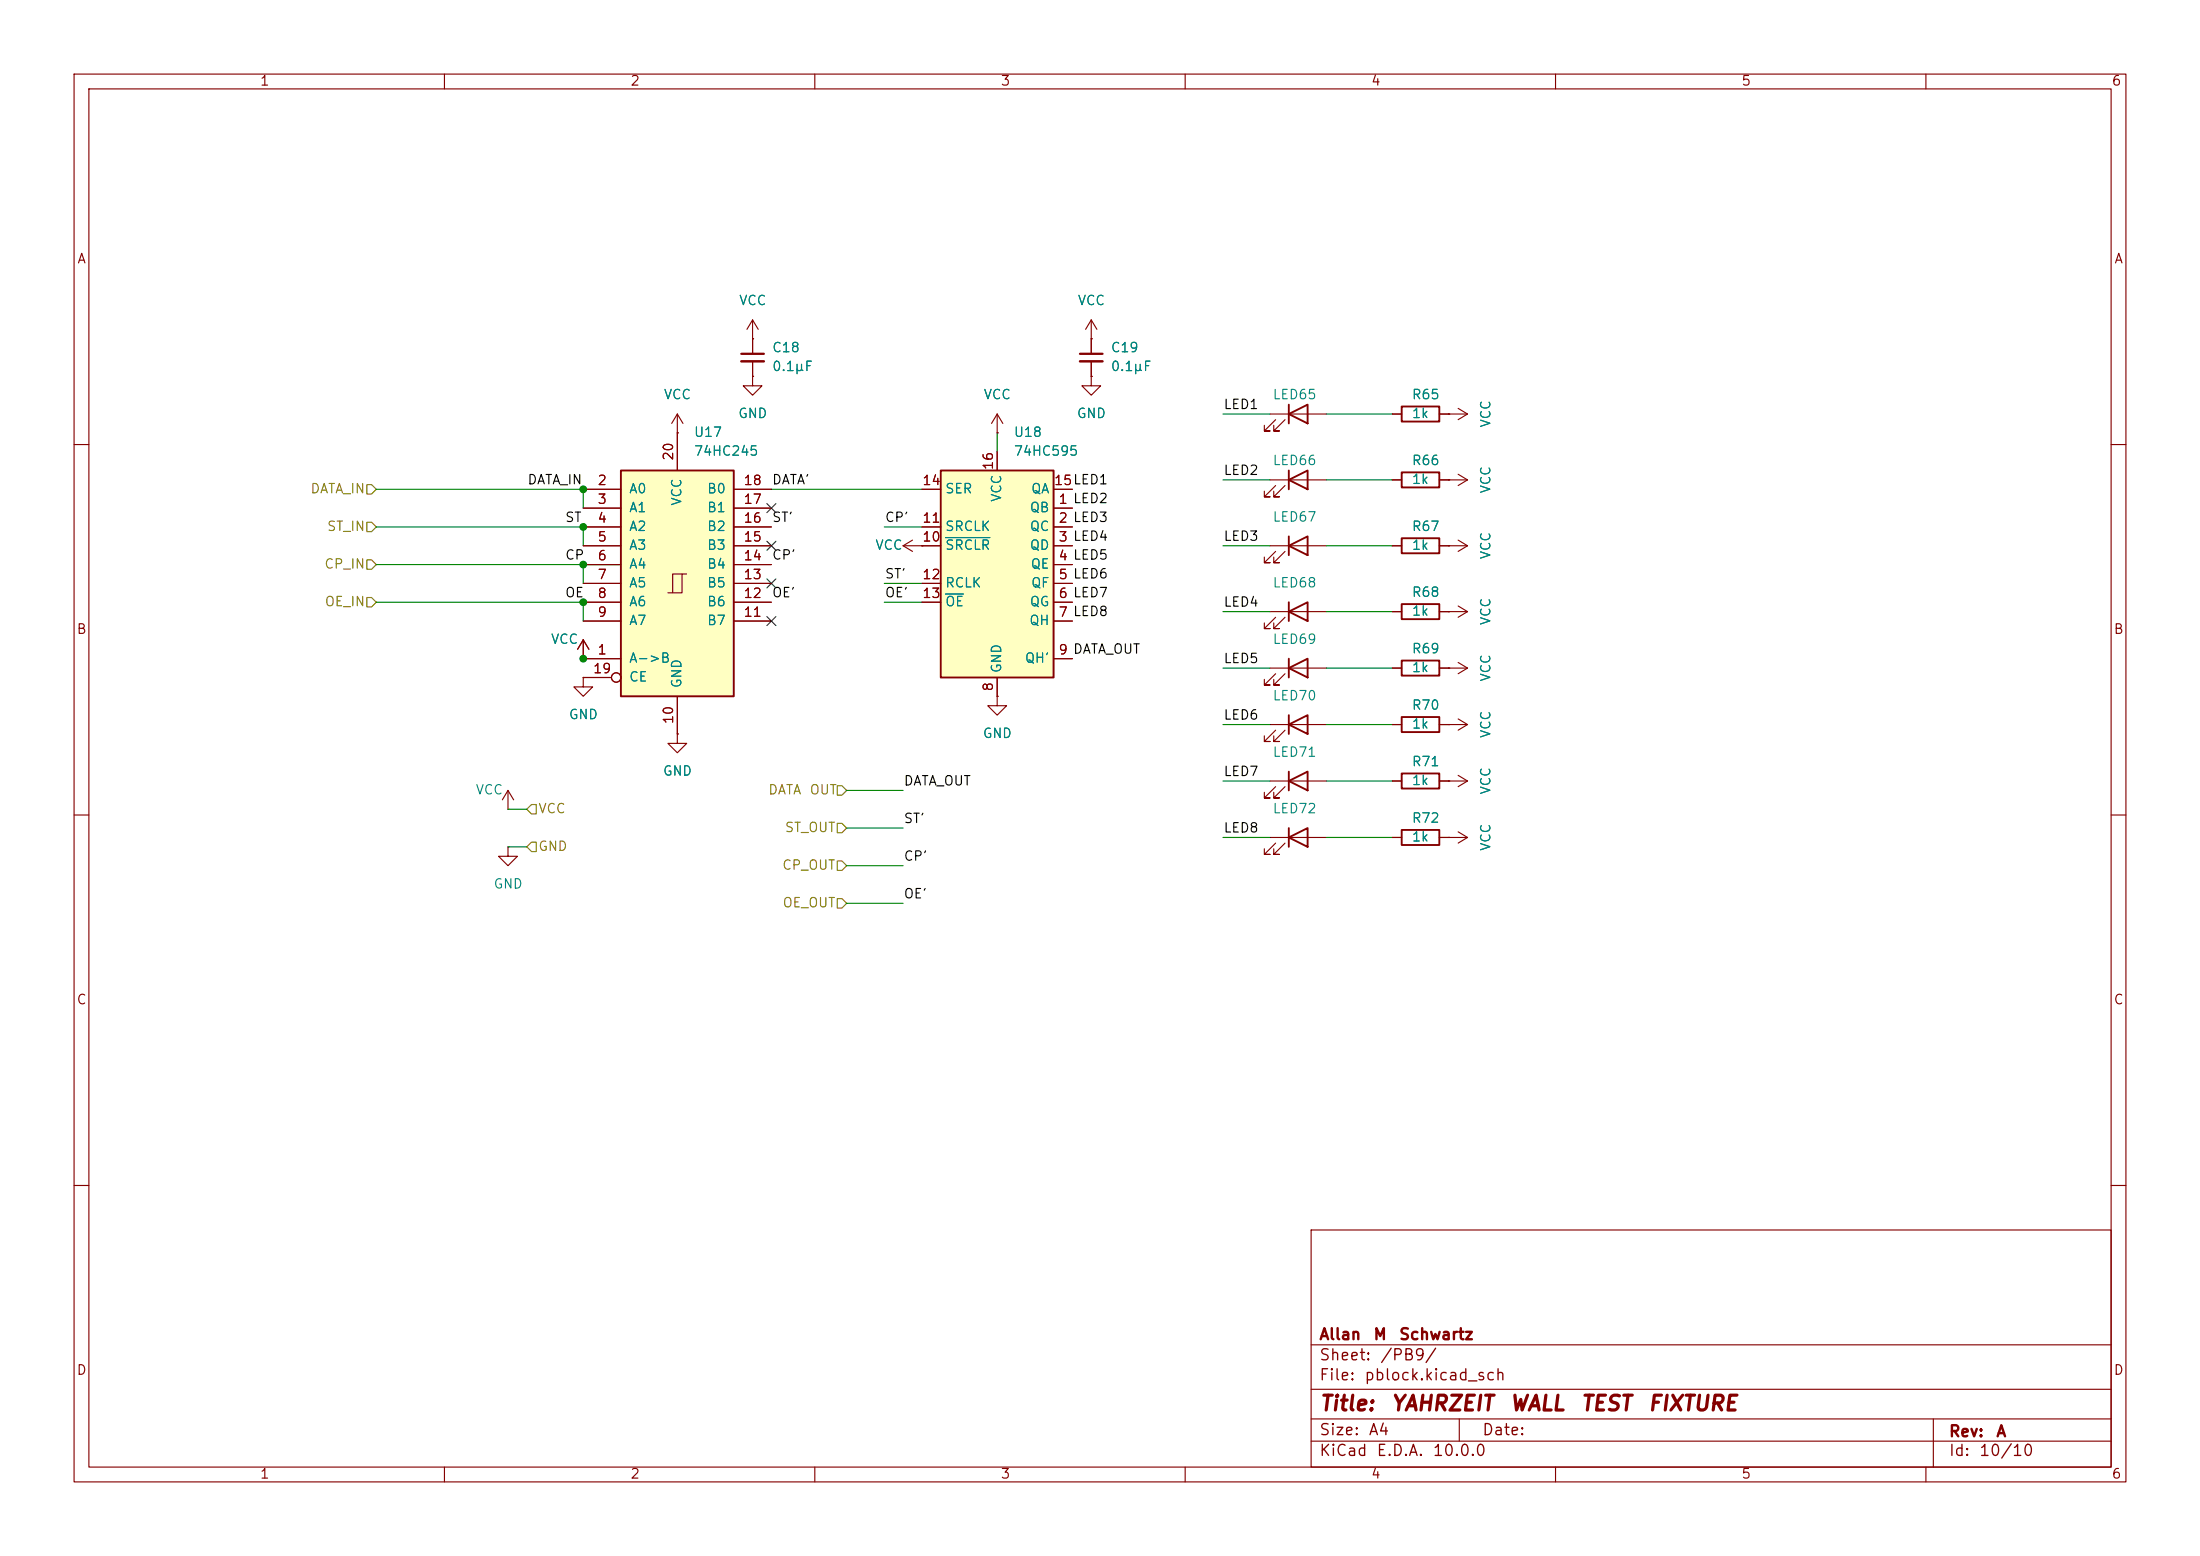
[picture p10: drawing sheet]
<svg xmlns="http://www.w3.org/2000/svg" width="297mm" height="210mm" viewBox="0 0 297 210" stroke-linecap="round" stroke-linejoin="round" font-family="sans-serif">
<g fill="none" stroke="#840000" stroke-width=".15">
<path d="M10 10h277v190h-277zM12 12h273v186h-273zM60 10v2M110 10v2M160 10v2M210 10v2M260 10v2M91.4 58.4h.1M91.4 55.9l-.7 1.3M91.4 55.9l.8 1.3M91.4 55.9v2.5M101.6 45.7h.1"/>
<path d="M101.6 50.8v1.3h1.3l-1.3 1.2-1.3-1.2h1.3M101.6 50.8h.1M101.6 43.2l-.8 1.3M101.6 43.2l.8 1.3M101.6 43.2v4.6M101.6 48.8v2M10 60h2M121.9 73.7h2.6M121.9 73.7l1.3 .7M123.2 72.9l-1.3 .8M124.5 73.7h.1M188 64.8h1.2"/>
<path d="M188 73.7h1.2M194.3 64.8h1.3M194.3 73.7h1.3M285 60h2M91.4 99.1v1.2h1.3l-1.3 1.3-1.2-1.3h1.2M91.4 99.1h.1M171.4 97.8h7.7M171.4 82.6h7.7M171.4 90.2h7.7M172.2 83.3l-1.5 1.5h.7h-.7v-.7M172.2 90.9l-1.5 1.6h.7h-.7v-.8M172.2 98.6l-1.5 1.5h.7h-.7v-.8"/>
<path d="M173.5 83.3l-1.5 1.5h.7h-.7v-.7M173.5 90.9l-1.5 1.6h.7h-.7v-.8M173.5 98.6l-1.5 1.5h.7h-.7v-.8M188 97.8h1.2M188 90.2h1.2M194.3 97.8h3.8M194.3 90.2h3.8M195.6 82.6h.1M195.6 90.2h.1M195.6 97.8h.1M195.6 82.6h2.5M196.8 81.8l1.3 .8"/>
<path d="M196.8 89.4l1.3 .8M196.8 97l1.3 .8M198.1 82.6l-1.3 .7M198.1 90.2l-1.3 .7M198.1 97.8l-1.3 .8M10 110h2M68.6 114.3v1.3h1.2l-1.2 1.2-1.3-1.2h1.3M68.6 114.3h.1M68.6 109.2h.1M68.6 106.7l-.8 1.3M68.6 106.7l.7 1.3M68.6 106.7v2.5"/>
<path d="M171.4 105.4h7.7M171.4 113h7.7M172.2 106.2l-1.5 1.5h.7h-.7v-.8M172.2 113.8l-1.5 1.5h.7h-.7v-.7M173.5 106.2l-1.5 1.5h.7h-.7v-.8M173.5 113.8l-1.5 1.5h.7h-.7v-.7M188 105.4h1.2M188 113h1.2M194.3 105.4h3.8M194.3 113h3.8M195.6 105.4h.1M195.6 113h.1"/>
<path d="M196.8 104.6l1.3 .8M196.8 112.3l1.3 .7M198.1 105.4l-1.3 .8M198.1 113l-1.3 .8M285 110h2M10 160h2M177 166h108v32h-108zM285 160h2M60 198v2M110 198v2M160 198v2M177 194.5h108"/>
<path d="M177 191.5h108M177 187.5h108M177 181.5h108M197 191.5v3M210 198v2M260 198v2M261 191.5v6.5"/>
</g>
<g fill="none" stroke="#840000" stroke-width=".25">
<path d="M189.2 63.8h5.1v2h-5.1zM189.2 72.6h5.1v2.1h-5.1zM174 82.6l2.5-1.3v2.5zM174 90.2l2.5-1.3v2.5zM174 97.8l2.5-1.3v2.6zM174 81.3v2.5M174 88.9v2.5M174 96.5v2.6M189.2 96.8h5.1v2h-5.1zM189.2 89.2h5.1v2h-5.1zM174 105.4l2.5-1.3v2.6zM174 113l2.5-1.2v2.5z"/>
<path d="M174 104.1v2.6M174 111.8v2.5M189.2 112h5.1v2h-5.1zM189.2 104.4h5.1v2h-5.1z"/>
</g>
<path d="M100.1 47.8h3" fill="none" stroke="#840000" stroke-width=".3"/>
<path d="M100.1 48.8h3" fill="none" stroke="#840000" stroke-width=".33"/>
<path d="M83.8 63.5h15.3v30.5h-15.3z" fill="#ffffc2"/>
<g fill="none" stroke="#840000" stroke-width=".15">
<path d="M91.4 58.4v5.1M134.6 58.4h.1M134.6 55.9l-.7 1.3M134.6 55.9l.8 1.3M134.6 55.9v2.5M78.7 66h5.1M78.7 68.6h5.1M78.7 71.1h5.1M78.7 73.7h5.1M78.7 76.2h5.1M78.7 78.7h5.1M92.1 77.5h-1.3v2.5"/>
<path d="M92.7 77.5h-.6v2.5h-1.9M99.1 66h5M99.1 68.6h5M99.1 71.1h5M99.1 73.7h5M99.1 76.2h5M99.1 78.7h5M78.7 88.9h.1M78.7 91.4v1.3h1.3l-1.3 1.3-1.2-1.3h1.2M78.7 91.4h.1M78.7 88.9h5.1M78.7 81.3h5.1"/>
<path d="M78.7 83.8h5.1M78.7 91.4h3.8M78.7 86.4l-.7 1.2M78.7 86.4l.8 1.2M78.7 86.4v2.5M91.4 94v5.1M99.1 81.3h5M99.1 83.8h5M134.6 94v1.3h1.3l-1.3 1.2-1.3-1.2h1.3M134.6 94h.1"/>
<circle cx="83.2" cy="91.4" r=".63"/>
</g>
<path d="M83.8 63.5h15.3v30.5h-15.3z" fill="none" stroke="#840000" stroke-width=".25"/>
<path d="M127 63.5h15.2v27.9h-15.2z" fill="#ffffc2"/>
<path d="M174 55.9l2.5-1.3v2.6zM174 54.6v2.6M189.2 54.9h5.1v2h-5.1zM127 63.5h15.2v27.9h-15.2zM174 64.8l2.5-1.3v2.5zM174 73.7l2.5-1.3v2.5zM174 63.5v2.5M174 72.4v2.5M189.2 81.5h5.1v2.1h-5.1z" fill="none" stroke="#840000" stroke-width=".25"/>
<g fill="none" stroke="#840000" stroke-width=".15">
<path d="M91.4 58.4h.1M91.4 58.4v5.1M101.6 45.7h.1M101.6 50.8h.1M101.6 45.7v2.1M101.6 48.8v2M134.6 58.4h.1M147.3 45.7h.1M147.3 50.8v1.3h1.3l-1.3 1.2-1.3-1.2h1.3M147.3 50.8h.1M147.3 43.2l-.7 1.3M147.3 43.2l.8 1.3"/>
<path d="M147.3 43.2v4.6M147.3 48.8v2M171.4 55.9h7.7M172.2 56.6l-1.5 1.6h.7h-.7v-.8M173.5 56.6l-1.5 1.6h.7h-.7v-.8M188 55.9h1.2M194.3 55.9h3.8M195.6 55.9h.1M196.8 55.1l1.3 .8M198.1 55.9l-1.3 .7M78.7 68.6h5.1M78.7 71.1h5.1"/>
<path d="M78.7 73.7h5.1M78.7 76.2h5.1M78.7 78.7h5.1M78.7 66h5.1M99.1 68.6h5M99.1 71.1h5M99.1 73.7h5M99.1 76.2h5M99.1 78.7h5M99.1 66h5M124.5 73.7h.1M124.5 71.1h2.5"/>
<path d="M124.5 73.7h2.5M124.5 78.7h2.5M124.5 66h2.5M134.6 61v2.5M142.2 68.6h2.6M142.2 71.1h2.6M142.2 73.7h2.6M142.2 76.2h2.6M142.2 78.7h2.6M142.2 66h2.6M171.4 73.7h7.7M171.4 64.8h7.7"/>
<path d="M172.2 65.5l-1.5 1.6h.7h-.7v-.8M172.2 74.4l-1.5 1.5h.7h-.7v-.7M173.5 65.5l-1.5 1.6h.7h-.7v-.8M173.5 74.4l-1.5 1.5h.7h-.7v-.7M188 73.7h1.2M188 64.8h1.2M194.3 73.7h3.8M194.3 64.8h3.8M195.6 73.7h.1M195.6 64.8h.1M196.8 72.9l1.3 .8M196.8 64l1.3 .8"/>
<path d="M198.1 73.7l-1.3 .7M198.1 64.8l-1.3 .7M78.7 88.9h.1M78.7 91.4h.1M78.7 81.3h5.1M78.7 83.8h5.1M78.7 88.9h5.1M78.7 86.4l-.7 1.2M78.7 86.4l.8 1.2M78.7 86.4v2.5M78.7 91.4h3.8M91.4 99.1h.1"/>
<path d="M91.4 94v5.1M99.1 81.3h5M99.1 83.8h5M124.5 81.3h2.5M134.6 94h.1M134.6 91.4v2.6M142.2 81.3h2.6M142.2 83.8h2.6M142.2 88.9h2.6M188 82.6h1.2M188 90.2h1.2M188 97.8h1.2"/>
<path d="M194.3 82.6h1.3M194.3 90.2h1.3M194.3 97.8h1.3M195.6 97.8h.1M195.6 90.2h.1M195.6 82.6h.1M188 105.4h1.2M188 113h1.2M194.3 105.4h1.3M194.3 113h1.3M195.6 113h.1M195.6 105.4h.1"/>
<circle cx="83.2" cy="91.4" r=".63"/>
</g>
<path d="M127.6 72.6h6M127.6 80.2h2.5" fill="none" stroke="#008484" stroke-width=".15"/>
<path d="M145.8 47.8h3" fill="none" stroke="#840000" stroke-width=".3"/>
<path d="M145.8 48.8h3" fill="none" stroke="#840000" stroke-width=".33"/>
<path d="M49.5 70.5h.7l.6 .6-.6 .7h-.7zM49.5 75.6h.7l.6 .6-.6 .6h-.7zM49.5 65.4h.7l.6 .6-.6 .7h-.7zM49.5 80.6h.7l.6 .7-.6 .6h-.7zM71.8 108.6h.6v1.3h-.6l-.7-.7zM71.8 113.7h.6v1.2h-.6l-.7-.6zM113 116.2h.7l.6 .6-.6 .7h-.7zM113 111.1h.7l.6 .7-.6 .6h-.7zM113 106h.7l.6 .7-.6 .6h-.7zM113 121.3h.7l.6 .6-.6 .7h-.7z" fill="none" stroke="#848400" stroke-width=".15"/>
<g fill="none" stroke="#008400" stroke-width=".15">
<path d="M134.6 58.4v2.6M165.1 55.9h6.3M179.1 55.9h8.9M50.8 71.1h27.9v2.6M50.8 76.2h33M50.8 66h27.9v2.6M78.7 76.2v2.5M104.1 66h20.4M119.4 71.1h5.1M119.4 78.7h5.1M165.1 64.8h6.3M165.1 73.7h6.3"/>
<path d="M179.1 64.8h8.9M179.1 73.7h8.9M50.8 81.3h27.9v2.5M119.4 81.3h5.1M165.1 82.6h6.3M165.1 97.8h6.3M165.1 90.2h6.3M179.1 82.6h8.9M179.1 97.8h8.9M179.1 90.2h8.9M68.6 114.3h2.5M68.6 109.2h2.5"/>
<path d="M114.3 116.8h7.6M114.3 111.8h7.6M114.3 106.7h7.6M165.1 105.4h6.3M165.1 113h6.3M179.1 105.4h8.9M179.1 113h8.9M114.3 121.9h7.6"/>
</g>
<path d="M103.5 73.1l1.2 1.2M103.5 68l1.2 1.2M103.5 78.1l1.2 1.2M104.7 73.1l-1.2 1.2M104.7 68l-1.2 1.2M104.7 78.1l-1.2 1.2M103.5 83.2l1.2 1.2M104.7 83.2l-1.2 1.2" fill="none" stroke="#000084" stroke-width=".15"/>
<g fill="#008400" stroke="#008400" stroke-width=".14">
<circle cx="78.7" cy="88.9" r=".46"/>
<circle cx="78.7" cy="81.3" r=".46"/>
<circle cx="78.7" cy="71.1" r=".46"/>
<circle cx="78.7" cy="66" r=".46"/>
<circle cx="78.7" cy="76.2" r=".46"/>
</g>
<g font-size="2" fill="#840000">
<text x="178" y="190.9">Title:</text>
<text x="187.7" y="190.9">YAHRZEIT</text>
<text x="203.7" y="190.9">WALL</text>
<text x="213.3" y="190.9">TEST</text>
<text x="222.3" y="190.9">FIXTURE</text>
</g>
<g font-size="1.5" fill="#840000">
<text x="178" y="184">Sheet:</text>
<text x="178" y="181.2">Allan</text>
<text x="185.3" y="181.2">M</text>
<text x="186.2" y="184">/PB9/</text>
<text x="188.8" y="181.2">Schwartz</text>
<text x="178" y="186.7">File:</text>
<text x="184.1" y="186.7">pblock.kicad_sch</text>
<text x="178" y="196.9">KiCad</text>
<text x="178" y="194.1">Size:</text>
<text x="184.7" y="194.1">A4</text>
<text x="185.7" y="196.9">E.D.A.</text>
<text x="193.3" y="196.9">10.0.0</text>
<text x="200" y="194.1">Date:</text>
<text x="263" y="194.3">Rev:</text>
<text x="263" y="196.9">Id:</text>
<text x="267.1" y="196.9">10/10</text>
<text x="269.4" y="194.3">A</text>
</g>
<g font-size="1.3" fill="#840000">
<text x="35" y="11.9">1</text>
<text x="85" y="11.9">2</text>
<text x="135" y="11.9">3</text>
<text x="185" y="11.9">4</text>
<text x="235" y="11.9">5</text>
<text x="285" y="11.9">6</text>
<text x="10.3" y="35.9">A</text>
<text x="285.3" y="35.9">A</text>
<text x="80.6" y="65.8">2</text>
<text x="91.2" y="62.3" transform="rotate(-90 91.2 62.3)">20</text>
<text x="100.3" y="65.8">18</text>
<text x="124.4" y="65.8">14</text>
<text x="134.4" y="63.5" transform="rotate(-90 134.4 63.5)">16</text>
<text x="142.2" y="65.8">15LED1</text>
<text x="142.2" y="65.8">15</text>
<text x="80.6" y="68.3">3</text>
<text x="80.6" y="70.9">4</text>
<text x="100.3" y="70.9">16</text>
<text x="100.3" y="68.3">17</text>
<text x="124.4" y="70.9">11</text>
<text x="142.8" y="68.3">1 LED2</text>
<text x="142.8" y="70.9">2 LED3</text>
<text x="142.8" y="68.3">1</text>
<text x="142.8" y="70.9">2</text>
<text x="80.6" y="73.4">5</text>
<text x="80.6" y="75.9">6</text>
<text x="100.3" y="75.9">14</text>
<text x="100.3" y="73.4">15</text>
<text x="124.4" y="73.4">10</text>
<text x="142.8" y="73.4">3 LED4</text>
<text x="142.8" y="75.9">4 LED5</text>
<text x="142.8" y="73.4">3</text>
<text x="142.8" y="75.9">4</text>
<text x="80.6" y="78.5">7</text>
<text x="80.6" y="81">8</text>
<text x="80.6" y="83.6">9</text>
<text x="100.3" y="83.6">11</text>
<text x="100.3" y="81">12</text>
<text x="100.3" y="78.5">13</text>
<text x="124.4" y="78.5">12</text>
<text x="124.4" y="81">13</text>
<text x="142.8" y="78.5">5 LED6</text>
<text x="142.8" y="81">6 LED7</text>
<text x="142.8" y="83.6">7 LED8</text>
<text x="142.8" y="78.5">5</text>
<text x="142.8" y="81">6</text>
<text x="142.8" y="83.6">7</text>
<text x="10.3" y="85.9">B</text>
<text x="80.6" y="88.6">1</text>
<text x="142.8" y="88.6">9 DATA_OUT</text>
<text x="142.8" y="88.6">9</text>
<text x="285.3" y="85.9">B</text>
<text x="80" y="91.2">19</text>
<text x="134.4" y="93.4" transform="rotate(-90 134.4 93.4)">8</text>
<text x="91.2" y="97.8" transform="rotate(-90 91.2 97.8)">10</text>
<text x="10.3" y="135.9">C</text>
<text x="285.3" y="135.9">C</text>
<text x="10.3" y="185.9">D</text>
<text x="285.3" y="185.9">D</text>
<text x="35" y="199.9">1</text>
<text x="85" y="199.9">2</text>
<text x="135" y="199.9">3</text>
<text x="185" y="199.9">4</text>
<text x="235" y="199.9">5</text>
<text x="285" y="199.9">6</text>
</g>
<g font-size="1.3" fill="#008484">
<text x="99.7" y="41.5">VCC</text>
<text x="145.4" y="41.5">VCC</text>
<text x="104.1" y="47.9">C18</text>
<text x="149.9" y="47.9">C19</text>
<text x="104.1" y="50.4">0.1µF</text>
<text x="149.9" y="50.4">0.1µF</text>
<text x="89.5" y="54.2">VCC</text>
<text x="93.6" y="59.3">U17</text>
<text x="99.6" y="56.7">GND</text>
<text x="132.7" y="54.2">VCC</text>
<text x="136.8" y="59.3">U18</text>
<text x="145.3" y="56.7">GND</text>
<text x="171.7" y="54.2">LED65</text>
<text x="190.5" y="54.2">R65</text>
<text x="190.5" y="56.7">1k</text>
<text x="201.5" y="57.8" transform="rotate(-90 201.5 57.8)">VCC</text>
<text x="93.6" y="61.8">74HC245</text>
<text x="136.8" y="61.8">74HC595</text>
<text x="171.7" y="63.1">LED66</text>
<text x="190.5" y="63.1">R66</text>
<text x="190.5" y="65.6">1k</text>
<text x="84.8" y="66.9">A0</text>
<text x="84.8" y="69.4">A1</text>
<text x="84.8" y="72">A2</text>
<text x="92.3" y="68.3" transform="rotate(-90 92.3 68.3)">VCC</text>
<text x="95.4" y="72">B2</text>
<text x="95.4" y="69.4">B1</text>
<text x="95.4" y="66.9">B0</text>
<text x="127.5" y="72">SRCLK</text>
<text x="127.5" y="66.9">SER</text>
<text x="135.5" y="67.8" transform="rotate(-90 135.5 67.8)">VCC</text>
<text x="138.9" y="69.4">QB</text>
<text x="138.9" y="72">QC</text>
<text x="139.1" y="66.9">QA</text>
<text x="171.7" y="70.7">LED67</text>
<text x="190.5" y="72">R67</text>
<text x="201.5" y="66.7" transform="rotate(-90 201.5 66.7)">VCC</text>
<text x="84.8" y="74.5">A3</text>
<text x="84.8" y="77.1">A4</text>
<text x="95.4" y="77.1">B4</text>
<text x="95.4" y="74.5">B3</text>
<text x="118.1" y="74.5">VCC</text>
<text x="127.5" y="74.5">SRCLR</text>
<text x="138.9" y="74.5">QD</text>
<text x="139" y="77.1">QE</text>
<text x="190.5" y="74.5">1k</text>
<text x="201.5" y="75.6" transform="rotate(-90 201.5 75.6)">VCC</text>
<text x="84.8" y="79.6">A5</text>
<text x="84.8" y="82.1">A6</text>
<text x="95.4" y="82.1">B6</text>
<text x="95.4" y="79.6">B5</text>
<text x="127.5" y="79.6">RCLK</text>
<text x="127.5" y="82.1">OE</text>
<text x="138.9" y="82.1">QG</text>
<text x="139.1" y="79.6">QF</text>
<text x="171.7" y="79.6">LED68</text>
<text x="190.5" y="80.9">R68</text>
<text x="190.5" y="83.4">1k</text>
<text x="74.3" y="87.2">VCC</text>
<text x="84.8" y="89.8">A-&gt;B</text>
<text x="84.8" y="84.7">A7</text>
<text x="95.4" y="84.7">B7</text>
<text x="138.3" y="89.8">QH'</text>
<text x="138.9" y="84.7">QH</text>
<text x="171.7" y="87.2">LED69</text>
<text x="190.5" y="88.5">R69</text>
<text x="201.5" y="84.5" transform="rotate(-90 201.5 84.5)">VCC</text>
<text x="84.8" y="92.3">CE</text>
<text x="92.3" y="93" transform="rotate(-90 92.3 93)">GND</text>
<text x="135.5" y="90.9" transform="rotate(-90 135.5 90.9)">GND</text>
<text x="171.7" y="94.8">LED70</text>
<text x="190.5" y="91">1k</text>
<text x="201.5" y="92.1" transform="rotate(-90 201.5 92.1)">VCC</text>
<text x="76.7" y="97.4">GND</text>
<text x="132.6" y="99.9">GND</text>
<text x="190.5" y="96.1">R70</text>
<text x="190.5" y="98.7">1k</text>
<text x="201.5" y="99.7" transform="rotate(-90 201.5 99.7)">VCC</text>
<text x="64.1" y="107.5">VCC</text>
<text x="89.4" y="105">GND</text>
<text x="171.7" y="102.5">LED71</text>
<text x="190.5" y="103.7">R71</text>
<text x="190.5" y="106.3">1k</text>
<text x="201.5" y="107.3" transform="rotate(-90 201.5 107.3)">VCC</text>
<text x="171.7" y="110.1">LED72</text>
<text x="190.5" y="111.4">R72</text>
<text x="190.5" y="113.9">1k</text>
<text x="201.5" y="114.9" transform="rotate(-90 201.5 114.9)">VCC</text>
<text x="66.5" y="120.2">GND</text>
</g>
<g font-size="1.3">
<text x="165.1" y="55.5">LED1</text>
<text x="71.1" y="65.7">DATA_IN</text>
<text x="104.1" y="65.7">DATA'</text>
<text x="165.1" y="64.4">LED2</text>
<text x="76.2" y="70.8">ST</text>
<text x="104.1" y="70.8">ST'</text>
<text x="119.4" y="70.8">CP'</text>
<text x="76.2" y="75.9">CP</text>
<text x="104.1" y="75.9">CP'</text>
<text x="165.1" y="73.3">LED3</text>
<text x="76.2" y="80.9">OE</text>
<text x="104.1" y="80.9">OE'</text>
<text x="119.4" y="78.4">ST'</text>
<text x="119.4" y="80.9">OE'</text>
<text x="165.1" y="82.2">LED4</text>
<text x="165.1" y="89.8">LED5</text>
<text x="165.1" y="97.4">LED6</text>
<text x="121.9" y="106.3">DATA_OUT</text>
<text x="165.1" y="105.1">LED7</text>
<text x="121.9" y="111.4">ST'</text>
<text x="165.1" y="112.7">LED8</text>
<text x="121.9" y="116.5">CP'</text>
<text x="121.9" y="121.6">OE'</text>
</g>
<g font-size="1.3" fill="#848400">
<text x="41.8" y="66.9">DATA_IN</text>
<text x="44.1" y="72">ST_IN</text>
<text x="43.7" y="77.1">CP_IN</text>
<text x="43.8" y="82.1">OE_IN</text>
<text x="103.6" y="107.5">DATA</text>
<text x="109.2" y="107.5">OUT</text>
<text x="72.6" y="110.1">VCC</text>
<text x="105.9" y="112.6">ST_OUT</text>
<text x="72.6" y="115.2">GND</text>
<text x="105.5" y="117.7">CP_OUT</text>
<text x="105.6" y="122.8">OE_OUT</text>
</g>
</svg>
